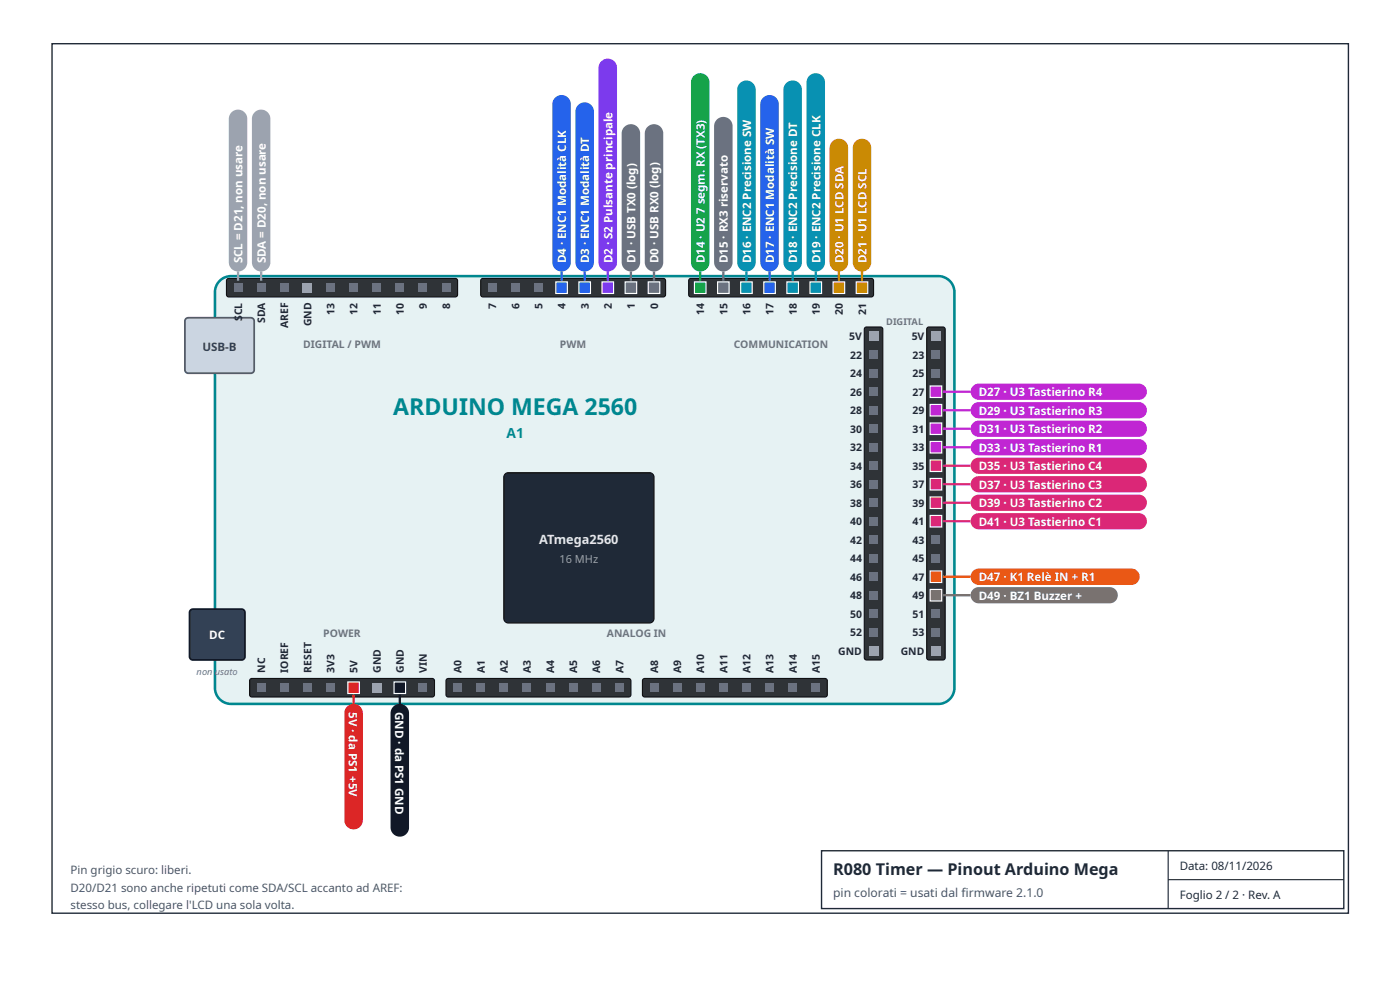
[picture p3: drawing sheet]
<svg xmlns="http://www.w3.org/2000/svg" width="297mm" height="210mm" viewBox="0 0 297 210" stroke-linecap="round" stroke-linejoin="round" font-family="sans-serif">
<path d="M11 9.3h275.1v184.3h-275.1z" fill="none" stroke="#1f2937" stroke-width=".29"/>
<path d="M46.6 59.5l1.1-.7 1.3-.3h150.1a3.4 3.4 0 0 1 3.4 3.5v83.8a3.4 3.4 0 0 1-3.4 3.4h-150.1a3.4 3.4 0 0 1-3.4-3.4v-83.8l.3-1.3z" fill="#e6f2f3"/>
<path d="M46.6 59.5l1.1-.7 1.3-.3h150.1a3.4 3.4 0 0 1 3.4 3.5v83.8a3.4 3.4 0 0 1-3.4 3.4h-150.1a3.4 3.4 0 0 1-3.4-3.4v-83.8l.3-1.3z" fill="none" stroke="#00878f" stroke-width=".54"/>
<path d="M39.4 67.6l.6-.2h13.2a.74 .74 0 0 1 .7 .7v10.3a.74 .74 0 0 1-.7 .7h-13.2a.74 .74 0 0 1-.8-.7v-10.3z" fill="#cbd5e1"/>
<path d="M39.4 67.6l.6-.2h13.2a.74 .74 0 0 1 .7 .7v10.3a.74 .74 0 0 1-.7 .7h-13.2a.74 .74 0 0 1-.8-.7v-10.3z" fill="none" stroke="#475569" stroke-width=".37"/>
<path d="M40.4 129.4l.5-.3h10.3a.74 .74 0 0 1 .8 .8v9.3a.74 .74 0 0 1-.8 .7h-10.3a.74 .74 0 0 1-.7-.7v-9.3z" fill="#334155"/>
<path d="M40.4 129.4l.5-.3h10.3a.74 .74 0 0 1 .8 .8v9.3a.74 .74 0 0 1-.8 .7h-10.3a.74 .74 0 0 1-.7-.7v-9.3z" fill="none" stroke="#0f172a" stroke-width=".37"/>
<path d="M107.2 100.5l.7-.3h29.9a.98 .98 0 0 1 .9 1v29.9a.98 .98 0 0 1-.9 1h-29.9a.98 .98 0 0 1-1-1v-29.9z" fill="#1f2937"/>
<path d="M107.2 100.5l.7-.3h29.9a.98 .98 0 0 1 .9 1v29.9a.98 .98 0 0 1-.9 1h-29.9a.98 .98 0 0 1-1-1v-29.9z" fill="none" stroke="#111" stroke-width=".25"/>
<path d="M48.2 59.2l.3-.2h48.1l.3 .1 .2 .3v3.1l-.2 .3-.3 .2h-48.1l-.3-.2-.2-.3v-3z" fill="#2f3337"/>
<path d="M48.2 59.2l.3-.2h48.1l.3 .1 .2 .3v3.1l-.2 .3-.3 .2h-48.1l-.3-.2-.2-.3v-3z" fill="none" stroke="#111" stroke-width=".25"/>
<path d="M102.1 59.2l.4-.2h38.2l.3 .1 .2 .3v3.1l-.1 .3-.4 .2h-38.2l-.4-.2-.1-.3v-3z" fill="#2f3337"/>
<path d="M102.1 59.2l.4-.2h38.2l.3 .1 .2 .3v3.1l-.1 .3-.4 .2h-38.2l-.4-.2-.1-.3v-3z" fill="none" stroke="#111" stroke-width=".25"/>
<path d="M146.2 59.2l.4-.2h38.2l.3 .1 .2 .3v3.1l-.1 .3-.4 .2h-38.2l-.4-.2-.1-.3v-3z" fill="#2f3337"/>
<path d="M146.2 59.2l.4-.2h38.2l.3 .1 .2 .3v3.1l-.1 .3-.4 .2h-38.2l-.4-.2-.1-.3v-3z" fill="none" stroke="#111" stroke-width=".25"/>
<path d="M53.1 144l.3-.2h38.3l.3 .1 .2 .3v3.1l-.2 .3-.3 .2h-38.3l-.3-.2-.1-.3v-3z" fill="#2f3337"/>
<path d="M53.1 144l.3-.2h38.3l.3 .1 .2 .3v3.1l-.2 .3-.3 .2h-38.3l-.3-.2-.1-.3v-3z" fill="none" stroke="#111" stroke-width=".25"/>
<path d="M94.8 144l.3-.2h38.3l.2 .1 .2 .3v3.1l-.1 .3-.3 .2h-38.3l-.3-.2-.2-.3v-3z" fill="#2f3337"/>
<path d="M94.8 144l.3-.2h38.3l.2 .1 .2 .3v3.1l-.1 .3-.3 .2h-38.3l-.3-.2-.2-.3v-3z" fill="none" stroke="#111" stroke-width=".25"/>
<path d="M136.4 144l.4-.2h38.2l.3 .1 .2 .3v3.1l-.1 .3-.4 .2h-38.2l-.4-.2-.1-.3v-3z" fill="#2f3337"/>
<path d="M136.4 144l.4-.2h38.2l.3 .1 .2 .3v3.1l-.1 .3-.4 .2h-38.2l-.4-.2-.1-.3v-3z" fill="none" stroke="#111" stroke-width=".25"/>
<path d="M183.5 69.5l.4-.2h2.9l.3 .2 .2 .3v69.6l-.2 .4-.3 .1h-3l-.4-.2v-.3v-69.6z" fill="#2f3337"/>
<path d="M183.5 69.5l.4-.2h2.9l.3 .2 .2 .3v69.6l-.2 .4-.3 .1h-3l-.4-.2v-.3v-69.6z" fill="none" stroke="#111" stroke-width=".25"/>
<path d="M196.7 69.5l.4-.2h2.9l.4 .2 .1 .3v69.6l-.1 .4-.4 .1h-3l-.3-.2-.1-.3v-69.6z" fill="#2f3337"/>
<path d="M196.7 69.5l.4-.2h2.9l.4 .2 .1 .3v69.6l-.1 .4-.4 .1h-3l-.3-.2-.1-.3v-69.6z" fill="none" stroke="#111" stroke-width=".25"/>
<g fill="#6b7280">
<path d="M49.6 60.1h1.8v1.7h-1.8z"/>
<path d="M54.5 60.1h1.8v1.7h-1.8z"/>
<path d="M59.4 60.1h1.8v1.7h-1.8z"/>
</g>
<path d="M64.2 60h2v2h-2z" fill="#9ca3af"/>
<g fill="#6b7280">
<path d="M69.3 60.1h1.7v1.7h-1.7z"/>
<path d="M74.2 60.1h1.7v1.7h-1.7z"/>
<path d="M79.1 60.1h1.7v1.7h-1.7z"/>
<path d="M84 60.1h1.7v1.7h-1.7z"/>
<path d="M88.9 60.1h1.7v1.7h-1.7z"/>
<path d="M93.8 60.1h1.7v1.7h-1.7z"/>
<path d="M103.6 60.1h1.7v1.7h-1.7z"/>
<path d="M108.5 60.1h1.7v1.7h-1.7z"/>
<path d="M113.4 60.1h1.7v1.7h-1.7z"/>
</g>
<path d="M117.9 59.8h2.5v2.4h-2.5z" fill="#2563eb"/>
<path d="M117.9 59.8h2.5v2.4h-2.5z" fill="none" stroke="#fff" stroke-width=".25"/>
<path d="M122.8 59.8h2.5v2.4h-2.5z" fill="#2563eb"/>
<path d="M122.8 59.8h2.5v2.4h-2.5z" fill="none" stroke="#fff" stroke-width=".25"/>
<path d="M127.7 59.8h2.5v2.4h-2.5z" fill="#7c3aed"/>
<path d="M127.7 59.8h2.5v2.4h-2.5z" fill="none" stroke="#fff" stroke-width=".25"/>
<path d="M132.6 59.8h2.5v2.4h-2.5z" fill="#6b7280"/>
<path d="M132.6 59.8h2.5v2.4h-2.5z" fill="none" stroke="#fff" stroke-width=".25"/>
<path d="M137.5 59.8h2.5v2.4h-2.5z" fill="#6b7280"/>
<path d="M137.5 59.8h2.5v2.4h-2.5z" fill="none" stroke="#fff" stroke-width=".25"/>
<path d="M147.3 59.8h2.5v2.4h-2.5z" fill="#16a34a"/>
<path d="M147.3 59.8h2.5v2.4h-2.5z" fill="none" stroke="#fff" stroke-width=".25"/>
<path d="M152.2 59.8h2.5v2.4h-2.5z" fill="#6b7280"/>
<path d="M152.2 59.8h2.5v2.4h-2.5z" fill="none" stroke="#fff" stroke-width=".25"/>
<path d="M157.1 59.8h2.5v2.4h-2.5z" fill="#0891b2"/>
<path d="M157.1 59.8h2.5v2.4h-2.5z" fill="none" stroke="#fff" stroke-width=".25"/>
<path d="M162 59.8h2.5v2.4h-2.5z" fill="#2563eb"/>
<path d="M162 59.8h2.5v2.4h-2.5z" fill="none" stroke="#fff" stroke-width=".25"/>
<path d="M166.9 59.8h2.5v2.4h-2.5z" fill="#0891b2"/>
<path d="M166.9 59.8h2.5v2.4h-2.5z" fill="none" stroke="#fff" stroke-width=".25"/>
<path d="M171.8 59.8h2.5v2.4h-2.5z" fill="#0891b2"/>
<path d="M171.8 59.8h2.5v2.4h-2.5z" fill="none" stroke="#fff" stroke-width=".25"/>
<path d="M176.7 59.8h2.5v2.4h-2.5z" fill="#ca8a04"/>
<path d="M176.7 59.8h2.5v2.4h-2.5z" fill="none" stroke="#fff" stroke-width=".25"/>
<path d="M181.6 59.8h2.5v2.4h-2.5z" fill="#ca8a04"/>
<path d="M181.6 59.8h2.5v2.4h-2.5z" fill="none" stroke="#fff" stroke-width=".25"/>
<g fill="#6b7280">
<path d="M54.5 144.9h1.8v1.8h-1.8z"/>
<path d="M59.4 144.9h1.8v1.8h-1.8z"/>
<path d="M64.4 144.9h1.7v1.8h-1.7z"/>
<path d="M69.3 144.9h1.7v1.8h-1.7z"/>
</g>
<path d="M73.8 144.6h2.4v2.4h-2.4z" fill="#dc2626"/>
<path d="M73.8 144.6h2.4v2.4h-2.4z" fill="none" stroke="#fff" stroke-width=".25"/>
<path d="M78.9 144.8h2v2h-2z" fill="#9ca3af"/>
<path d="M83.6 144.6h2.4v2.4h-2.4z" fill="#111827"/>
<path d="M83.6 144.6h2.4v2.4h-2.4z" fill="none" stroke="#fff" stroke-width=".25"/>
<g fill="#6b7280">
<path d="M88.9 144.9h1.7v1.8h-1.7z"/>
<path d="M96.2 144.9h1.7v1.8h-1.7z"/>
<path d="M101.1 144.9h1.7v1.8h-1.7z"/>
<path d="M106 144.9h1.7v1.8h-1.7z"/>
<path d="M110.9 144.9h1.7v1.8h-1.7z"/>
<path d="M115.8 144.9h1.7v1.8h-1.7z"/>
<path d="M120.7 144.9h1.7v1.8h-1.7z"/>
<path d="M125.6 144.9h1.7v1.8h-1.7z"/>
<path d="M130.5 144.9h1.8v1.8h-1.8z"/>
<path d="M137.9 144.9h1.7v1.8h-1.7z"/>
<path d="M142.8 144.9h1.7v1.8h-1.7z"/>
<path d="M147.7 144.9h1.7v1.8h-1.7z"/>
<path d="M152.6 144.9h1.7v1.8h-1.7z"/>
<path d="M157.5 144.9h1.7v1.8h-1.7z"/>
<path d="M162.4 144.9h1.7v1.8h-1.7z"/>
<path d="M167.3 144.9h1.7v1.8h-1.7z"/>
<path d="M172.2 144.9h1.7v1.8h-1.7z"/>
</g>
<g fill="#9ca3af">
<path d="M184.3 70.3h2v2h-2z"/>
<path d="M197.6 70.3h1.9v2h-1.9z"/>
</g>
<g fill="#6b7280">
<path d="M184.5 74.3h1.7v1.8h-1.7z"/>
<path d="M197.7 74.3h1.7v1.8h-1.7z"/>
<path d="M184.5 78.3h1.7v1.7h-1.7z"/>
<path d="M197.7 78.3h1.7v1.7h-1.7z"/>
<path d="M184.5 82.2h1.7v1.7h-1.7z"/>
</g>
<path d="M197.3 81.8h2.5v2.5h-2.5z" fill="#c026d3"/>
<path d="M197.3 81.8h2.5v2.5h-2.5z" fill="none" stroke="#fff" stroke-width=".25"/>
<path d="M184.5 86.1h1.7v1.7h-1.7z" fill="#6b7280"/>
<path d="M197.3 85.7h2.5v2.5h-2.5z" fill="#c026d3"/>
<path d="M197.3 85.7h2.5v2.5h-2.5z" fill="none" stroke="#fff" stroke-width=".25"/>
<path d="M184.5 90h1.7v1.8h-1.7z" fill="#6b7280"/>
<path d="M197.3 89.7h2.5v2.4h-2.5z" fill="#c026d3"/>
<path d="M197.3 89.7h2.5v2.4h-2.5z" fill="none" stroke="#fff" stroke-width=".25"/>
<path d="M184.5 94h1.7v1.7h-1.7z" fill="#6b7280"/>
<path d="M197.3 93.6h2.5v2.4h-2.5z" fill="#c026d3"/>
<path d="M197.3 93.6h2.5v2.4h-2.5z" fill="none" stroke="#fff" stroke-width=".25"/>
<path d="M184.5 97.9h1.7v1.7h-1.7z" fill="#6b7280"/>
<path d="M197.3 97.5h2.5v2.5h-2.5z" fill="#db2777"/>
<path d="M197.3 97.5h2.5v2.5h-2.5z" fill="none" stroke="#fff" stroke-width=".25"/>
<path d="M184.5 101.8h1.7v1.7h-1.7z" fill="#6b7280"/>
<path d="M197.3 101.4h2.5v2.5h-2.5z" fill="#db2777"/>
<path d="M197.3 101.4h2.5v2.5h-2.5z" fill="none" stroke="#fff" stroke-width=".25"/>
<path d="M184.5 105.7h1.7v1.7h-1.7z" fill="#6b7280"/>
<path d="M197.3 105.4h2.5v2.4h-2.5z" fill="#db2777"/>
<path d="M197.3 105.4h2.5v2.4h-2.5z" fill="none" stroke="#fff" stroke-width=".25"/>
<path d="M184.5 109.6h1.7v1.8h-1.7z" fill="#6b7280"/>
<path d="M197.3 109.3h2.5v2.4h-2.5z" fill="#db2777"/>
<path d="M197.3 109.3h2.5v2.4h-2.5z" fill="none" stroke="#fff" stroke-width=".25"/>
<g fill="#6b7280">
<path d="M184.5 113.6h1.7v1.7h-1.7z"/>
<path d="M197.7 113.6h1.7v1.7h-1.7z"/>
<path d="M184.5 117.5h1.7v1.7h-1.7z"/>
<path d="M197.7 117.5h1.7v1.7h-1.7z"/>
<path d="M184.5 121.4h1.7v1.7h-1.7z"/>
</g>
<path d="M197.3 121h2.5v2.5h-2.5z" fill="#ea580c"/>
<path d="M197.3 121h2.5v2.5h-2.5z" fill="none" stroke="#fff" stroke-width=".25"/>
<path d="M184.5 125.3h1.7v1.8h-1.7z" fill="#6b7280"/>
<path d="M197.3 125h2.5v2.4h-2.5z" fill="#78716c"/>
<path d="M197.3 125h2.5v2.4h-2.5z" fill="none" stroke="#fff" stroke-width=".25"/>
<g fill="#6b7280">
<path d="M184.5 129.3h1.7v1.7h-1.7z"/>
<path d="M197.7 129.3h1.7v1.7h-1.7z"/>
<path d="M184.5 133.2h1.7v1.7h-1.7z"/>
<path d="M197.7 133.2h1.7v1.7h-1.7z"/>
</g>
<g fill="#9ca3af">
<path d="M184.3 137h2v1.9h-2z"/>
<path d="M197.6 137h1.9v1.9h-1.9z"/>
</g>
<path d="M117.8 20.7a1.96 1.96 0 0 1 2.1-.4 1.96 1.96 0 0 1 1.2 1.8v33.5a1.96 1.96 0 0 1-2 2 1.96 1.96 0 0 1-1.9-2v-33.5l.1-.7z" fill="#2563eb"/>
<path d="M119.1 57.6v1.9" fill="none" stroke="#2563eb" stroke-width=".49"/>
<path d="M122.7 22.3a1.96 1.96 0 0 1 2.1-.5 1.96 1.96 0 0 1 1.2 1.9v31.9a1.96 1.96 0 0 1-2 2 1.96 1.96 0 0 1-1.9-2v-31.9l.1-.8z" fill="#2563eb"/>
<path d="M124 57.6v1.9" fill="none" stroke="#2563eb" stroke-width=".49"/>
<path d="M127.6 13a1.96 1.96 0 0 1 2.1-.4 1.96 1.96 0 0 1 1.2 1.8v41.2a1.96 1.96 0 0 1-2 2 1.96 1.96 0 0 1-1.9-2v-41.2l.1-.8z" fill="#7c3aed"/>
<path d="M128.9 57.6v1.9" fill="none" stroke="#7c3aed" stroke-width=".49"/>
<path d="M132.5 26.9a1.96 1.96 0 0 1 2.1-.4 1.96 1.96 0 0 1 1.2 1.8v27.3a1.96 1.96 0 0 1-2 2 1.96 1.96 0 0 1-1.9-2v-27.3l.1-.8z" fill="#6b7280"/>
<path d="M133.8 57.6v1.9" fill="none" stroke="#6b7280" stroke-width=".49"/>
<path d="M137.4 26.9a1.96 1.96 0 0 1 2.1-.4 1.96 1.96 0 0 1 1.2 1.8v27.3a1.96 1.96 0 0 1-2 2 1.96 1.96 0 0 1-1.9-2v-27.3l.1-.8z" fill="#6b7280"/>
<path d="M138.7 57.6v1.9" fill="none" stroke="#6b7280" stroke-width=".49"/>
<path d="M147.2 16.1a1.96 1.96 0 0 1 2.1-.4 1.96 1.96 0 0 1 1.2 1.8v38.1a1.96 1.96 0 0 1-1.9 2 1.96 1.96 0 0 1-2-2v-38.1l.1-.8z" fill="#16a34a"/>
<path d="M148.6 57.6v1.9" fill="none" stroke="#16a34a" stroke-width=".49"/>
<path d="M152.1 25.4a1.96 1.96 0 0 1 2.1-.5 1.96 1.96 0 0 1 1.2 1.8v28.9a1.96 1.96 0 0 1-1.9 2 1.96 1.96 0 0 1-2-2v-28.9l.1-.7z" fill="#6b7280"/>
<path d="M153.5 57.6v1.9" fill="none" stroke="#6b7280" stroke-width=".49"/>
<path d="M157 17.6a1.96 1.96 0 0 1 2.1-.4 1.96 1.96 0 0 1 1.2 1.8v36.6a1.96 1.96 0 0 1-1.9 2 1.96 1.96 0 0 1-2-2v-36.6l.1-.7z" fill="#0891b2"/>
<path d="M158.4 57.6v1.9" fill="none" stroke="#0891b2" stroke-width=".49"/>
<path d="M161.9 20.7a1.96 1.96 0 0 1 2.1-.4 1.96 1.96 0 0 1 1.2 1.8v33.5a1.96 1.96 0 0 1-1.9 2 1.96 1.96 0 0 1-2-2v-33.5l.1-.7z" fill="#2563eb"/>
<path d="M163.3 57.6v1.9" fill="none" stroke="#2563eb" stroke-width=".49"/>
<path d="M166.8 17.6a1.96 1.96 0 0 1 2.1-.4 1.96 1.96 0 0 1 1.2 1.8v36.6a1.96 1.96 0 0 1-1.9 2 1.96 1.96 0 0 1-2-2v-36.6l.2-.7z" fill="#0891b2"/>
<path d="M168.2 57.6v1.9" fill="none" stroke="#0891b2" stroke-width=".49"/>
<path d="M171.7 16.1a1.96 1.96 0 0 1 2.1-.4 1.96 1.96 0 0 1 1.2 1.8v38.1a1.96 1.96 0 0 1-1.9 2 1.96 1.96 0 0 1-2-2v-38.1l.2-.8z" fill="#0891b2"/>
<path d="M173.1 57.6v1.9" fill="none" stroke="#0891b2" stroke-width=".49"/>
<path d="M176.6 30a1.96 1.96 0 0 1 2.1-.4 1.96 1.96 0 0 1 1.2 1.8v24.2a1.96 1.96 0 0 1-1.9 2 1.96 1.96 0 0 1-2-2v-24.2l.2-.8z" fill="#ca8a04"/>
<path d="M178 57.6v1.9" fill="none" stroke="#ca8a04" stroke-width=".49"/>
<path d="M181.5 30a1.96 1.96 0 0 1 2.1-.4 1.96 1.96 0 0 1 1.2 1.8v24.2a1.96 1.96 0 0 1-1.9 2 1.96 1.96 0 0 1-2-2v-24.2l.2-.8z" fill="#ca8a04"/>
<path d="M182.9 57.6v1.9" fill="none" stroke="#ca8a04" stroke-width=".49"/>
<path d="M54 23.8a1.96 1.96 0 0 1 2.2-.4 1.96 1.96 0 0 1 1.2 1.8v30.4a1.96 1.96 0 0 1-2 2 1.96 1.96 0 0 1-2-2v-30.4l.2-.7z" fill="#9ca3af"/>
<path d="M55.4 57.6v1.9" fill="none" stroke="#9ca3af" stroke-width=".49"/>
<path d="M49.1 23.8a1.96 1.96 0 0 1 2.2-.4 1.96 1.96 0 0 1 1.2 1.8v30.4a1.96 1.96 0 0 1-2 2 1.96 1.96 0 0 1-2-2v-30.4l.2-.7z" fill="#9ca3af"/>
<path d="M50.5 57.6v1.9" fill="none" stroke="#9ca3af" stroke-width=".49"/>
<path d="M200 83.1h5.9" fill="none" stroke="#c026d3" stroke-width=".49"/>
<path d="M206.4 81.8l.6-.3 .6-.2h34a1.72 1.72 0 0 1 1.7 1.8 1.72 1.72 0 0 1-1.7 1.7h-34a1.72 1.72 0 0 1-1.6-1.1 1.72 1.72 0 0 1 .4-1.9z" fill="#c026d3"/>
<path d="M200 87h5.9" fill="none" stroke="#c026d3" stroke-width=".49"/>
<path d="M206.4 85.8l.6-.4 .6-.1h34a1.72 1.72 0 0 1 1.7 1.7 1.72 1.72 0 0 1-1.7 1.7h-34a1.72 1.72 0 0 1-1.6-1.1 1.72 1.72 0 0 1 .4-1.8z" fill="#c026d3"/>
<path d="M200 90.9h5.9" fill="none" stroke="#c026d3" stroke-width=".49"/>
<path d="M206.4 89.7l.6-.4 .6-.1h34a1.72 1.72 0 0 1 1.7 1.7 1.72 1.72 0 0 1-1.7 1.7h-34a1.72 1.72 0 0 1-1.6-1 1.72 1.72 0 0 1 .4-1.9z" fill="#c026d3"/>
<path d="M200 94.8h5.9" fill="none" stroke="#c026d3" stroke-width=".49"/>
<path d="M206.4 93.6l.6-.4 .6-.1h34a1.72 1.72 0 0 1 1.7 1.7 1.72 1.72 0 0 1-1.7 1.7h-34a1.72 1.72 0 0 1-1.6-1 1.72 1.72 0 0 1 .4-1.9z" fill="#c026d3"/>
<path d="M200 98.7h5.9" fill="none" stroke="#db2777" stroke-width=".49"/>
<path d="M206.4 97.5l.6-.3 .6-.2h34a1.72 1.72 0 0 1 1.7 1.7 1.72 1.72 0 0 1-1.7 1.8h-34a1.72 1.72 0 0 1-1.6-1.1 1.72 1.72 0 0 1 .4-1.9z" fill="#db2777"/>
<path d="M200 102.7h5.9" fill="none" stroke="#db2777" stroke-width=".49"/>
<path d="M206.4 101.4l.6-.3 .6-.2h34a1.72 1.72 0 0 1 1.7 1.8 1.72 1.72 0 0 1-1.7 1.7h-34a1.72 1.72 0 0 1-1.6-1.1 1.72 1.72 0 0 1 .4-1.9z" fill="#db2777"/>
<path d="M200 106.6h5.9" fill="none" stroke="#db2777" stroke-width=".49"/>
<path d="M206.4 105.4l.6-.4 .6-.1h34a1.72 1.72 0 0 1 1.7 1.7 1.72 1.72 0 0 1-1.7 1.7h-34a1.72 1.72 0 0 1-1.6-1.1 1.72 1.72 0 0 1 .4-1.8z" fill="#db2777"/>
<path d="M200 110.5h5.9" fill="none" stroke="#db2777" stroke-width=".49"/>
<path d="M206.4 109.3l.6-.4 .6-.1h34a1.72 1.72 0 0 1 1.7 1.7 1.72 1.72 0 0 1-1.7 1.7h-34a1.72 1.72 0 0 1-1.6-1 1.72 1.72 0 0 1 .4-1.9z" fill="#db2777"/>
<path d="M200 122.3h5.9" fill="none" stroke="#ea580c" stroke-width=".49"/>
<path d="M206.4 121.1l.6-.4 .6-.1h32.5a1.72 1.72 0 0 1 1.7 1.7 1.72 1.72 0 0 1-1.7 1.7h-32.5a1.72 1.72 0 0 1-1.6-1.1 1.72 1.72 0 0 1 .4-1.8z" fill="#ea580c"/>
<path d="M200 126.2h5.9" fill="none" stroke="#78716c" stroke-width=".49"/>
<path d="M206.4 125l.6-.4 .6-.1h27.8a1.72 1.72 0 0 1 1.7 1.7 1.72 1.72 0 0 1-1.7 1.7h-27.8a1.72 1.72 0 0 1-1.6-1 1.72 1.72 0 0 1 .4-1.9z" fill="#78716c"/>
<path d="M73.6 149.8a1.96 1.96 0 0 1 2.2-.4 1.96 1.96 0 0 1 1.2 1.8v22.7a1.96 1.96 0 0 1-2 1.9 1.96 1.96 0 0 1-1.9-1.9v-22.7l.1-.8z" fill="#dc2626"/>
<path d="M75 147.3v1.9" fill="none" stroke="#dc2626" stroke-width=".49"/>
<path d="M83.4 149.8a1.96 1.96 0 0 1 2.2-.4 1.96 1.96 0 0 1 1.2 1.8v24.2a1.96 1.96 0 0 1-2 2 1.96 1.96 0 0 1-1.9-2v-24.2l.1-.8z" fill="#111827"/>
<path d="M84.8 147.3v1.9" fill="none" stroke="#111827" stroke-width=".49"/>
<path d="M174.3 180.4h110.8v12.2h-110.8z" fill="#fff"/>
<path d="M174.3 180.4h110.8v12.2h-110.8z" fill="none" stroke="#1f2937" stroke-width=".29"/>
<path d="M247.8 180.4v12.2M247.8 186.5h37.3" fill="none" stroke="#1f2937" stroke-width=".25"/>
<text font-size="4.9" fill="#00878f" x="83.4" y="88">ARDUINO MEGA 2560</text>
<text font-size="3.4" fill="#1f2937" x="176.7" y="185.5">R080 Timer — Pinout Arduino Mega</text>
<text font-size="2.9" fill="#00878f" x="107.5" y="92.9">A1</text>
<text font-size="2.7" fill="#e5e7eb" x="114.4" y="115.4">ATmega2560</text>
<text font-size="2.6" fill="#475569" x="176.7" y="190.2">pin colorati = usati dal fi rmware 2.1.0</text>
<g font-size="2.5" fill="#fff">
<text x="149.5" y="45.4" transform="rotate(-90 149.5 45.4)">7 segm. RX (TX3)</text>
<text x="51.5" y="55.8" transform="rotate(-90 51.5 55.8)">SCL = D21, non usare</text>
<text x="56.4" y="55.8" transform="rotate(-90 56.4 55.8)">SDA = D20, non usare</text>
<text x="120.1" y="55.8" transform="rotate(-90 120.1 55.8)">D4 · ENC1 Modalità CLK</text>
<text x="125" y="55.8" transform="rotate(-90 125 55.8)">D3 · ENC1 Modalità DT</text>
<text x="129.9" y="55.8" transform="rotate(-90 129.9 55.8)">D2 · S2 Pulsante principale</text>
<text x="134.8" y="55.8" transform="rotate(-90 134.8 55.8)">D1 · USB TX0 (log)</text>
<text x="139.7" y="55.8" transform="rotate(-90 139.7 55.8)">D0 · USB RX0 (log)</text>
<text x="149.5" y="55.8" transform="rotate(-90 149.5 55.8)">D14 · U2</text>
<text x="154.4" y="55.8" transform="rotate(-90 154.4 55.8)">D15 · RX3 riservato</text>
<text x="159.3" y="55.8" transform="rotate(-90 159.3 55.8)">D16 · ENC2 Precisione SW</text>
<text x="164.2" y="55.8" transform="rotate(-90 164.2 55.8)">D17 · ENC1 Modalità SW</text>
<text x="169.1" y="55.8" transform="rotate(-90 169.1 55.8)">D18 · ENC2 Precisione DT</text>
<text x="174" y="55.8" transform="rotate(-90 174 55.8)">D19 · ENC2 Precisione CLK</text>
<text x="178.9" y="55.8" transform="rotate(-90 178.9 55.8)">D20 · U1 LCD SDA</text>
<text x="183.9" y="55.8" transform="rotate(-90 183.9 55.8)">D21 · U1 LCD SCL</text>
<text x="207.6" y="84">D27 · U3 Tastierino R4</text>
<text x="207.6" y="88">D29 · U3 Tastierino R3</text>
<text x="207.6" y="91.9">D31 · U3 Tastierino R2</text>
<text x="207.6" y="95.8">D33 · U3 Tastierino R1</text>
<text x="207.6" y="99.7">D35 · U3 Tastierino C4</text>
<text x="207.6" y="103.6">D37 · U3 Tastierino C3</text>
<text x="207.6" y="107.6">D39 · U3 Tastierino C2</text>
<text x="207.6" y="111.5">D41 · U3 Tastierino C1</text>
<text x="207.6" y="123.3">D47 · K1 Relè IN + R1</text>
<text x="207.6" y="127.2">D49 · BZ1 Buzzer +</text>
<text x="44.4" y="135.5">D</text>
<text x="46.2" y="135.5">C</text>
<text x="74" y="151" transform="rotate(90 74 151)">5V · da PS1 +5V</text>
<text x="83.8" y="151" transform="rotate(90 83.8 151)">GND · da PS1 GND</text>
</g>
<g font-size="2.5" fill="#334155">
<text x="42.9" y="74.5">US</text>
<text x="46.1" y="74.5">B-B</text>
</g>
<g font-size="2.5" fill="#475569">
<text x="15" y="185.3">Pin grigio scuro: liberi.</text>
<text x="15" y="189.2">D20/D21 sono anche ripetuti come SDA/SCL accanto ad AREF:</text>
<text x="15" y="192.6">stesso bus, collegare l'LCD una sola volta.</text>
</g>
<g font-size="2.5" fill="#1f2937">
<text x="250.3" y="184.5">Data: 08/11/2026</text>
<text x="250.3" y="190.7">Foglio 2 / 2 · Rev. A</text>
</g>
<text font-size="2.3" fill="#9ca3af" x="118.7" y="119.3">16 MHz</text>
<g font-size="2.2" fill="#1f2937">
<text x="90.6" y="65.4" transform="rotate(-90 90.6 65.4)">9</text>
<text x="95.5" y="65.4" transform="rotate(-90 95.5 65.4)">8</text>
<text x="105.3" y="65.4" transform="rotate(-90 105.3 65.4)">7</text>
<text x="110.2" y="65.4" transform="rotate(-90 110.2 65.4)">6</text>
<text x="115.1" y="65.4" transform="rotate(-90 115.1 65.4)">5</text>
<text x="120" y="65.4" transform="rotate(-90 120 65.4)">4</text>
<text x="124.9" y="65.4" transform="rotate(-90 124.9 65.4)">3</text>
<text x="129.8" y="65.4" transform="rotate(-90 129.8 65.4)">2</text>
<text x="134.7" y="65.4" transform="rotate(-90 134.7 65.4)">1</text>
<text x="139.6" y="65.4" transform="rotate(-90 139.6 65.4)">0</text>
<text x="51.4" y="68" transform="rotate(-90 51.4 68)">S</text>
<text x="51.4" y="66.8" transform="rotate(-90 51.4 66.8)">CL</text>
<text x="56.3" y="68.5" transform="rotate(-90 56.3 68.5)">SDA</text>
<text x="61.2" y="69.6" transform="rotate(-90 61.2 69.6)">AREF</text>
<text x="66.1" y="69.2" transform="rotate(-90 66.1 69.2)">GND</text>
<text x="71" y="66.7" transform="rotate(-90 71 66.7)">13</text>
<text x="75.9" y="66.7" transform="rotate(-90 75.9 66.7)">12</text>
<text x="80.8" y="66.7" transform="rotate(-90 80.8 66.7)">11</text>
<text x="85.7" y="66.7" transform="rotate(-90 85.7 66.7)">10</text>
<text x="149.4" y="66.7" transform="rotate(-90 149.4 66.7)">14</text>
<text x="154.3" y="66.7" transform="rotate(-90 154.3 66.7)">15</text>
<text x="159.2" y="66.7" transform="rotate(-90 159.2 66.7)">16</text>
<text x="164.1" y="66.7" transform="rotate(-90 164.1 66.7)">17</text>
<text x="169" y="66.7" transform="rotate(-90 169 66.7)">18</text>
<text x="173.9" y="66.7" transform="rotate(-90 173.9 66.7)">19</text>
<text x="178.8" y="66.7" transform="rotate(-90 178.8 66.7)">20</text>
<text x="183.7" y="66.7" transform="rotate(-90 183.7 66.7)">21</text>
<text x="180.2" y="72.1">5V</text>
<text x="180.3" y="76.1">22</text>
<text x="193.4" y="72.1">5V</text>
<text x="193.6" y="76.1">23</text>
<text x="180.3" y="80">24</text>
<text x="180.3" y="83.9">26</text>
<text x="193.6" y="80">25</text>
<text x="193.6" y="83.9">27</text>
<text x="180.3" y="87.8">28</text>
<text x="193.6" y="87.8">29</text>
<text x="180.3" y="91.8">30</text>
<text x="180.3" y="95.7">32</text>
<text x="193.6" y="91.8">31</text>
<text x="193.6" y="95.7">33</text>
<text x="180.3" y="99.6">34</text>
<text x="193.6" y="99.6">35</text>
<text x="180.3" y="103.5">36</text>
<text x="180.3" y="107.4">38</text>
<text x="193.6" y="103.5">37</text>
<text x="193.6" y="107.4">39</text>
<text x="180.3" y="111.4">40</text>
<text x="193.6" y="111.4">41</text>
<text x="180.3" y="115.3">42</text>
<text x="180.3" y="119.2">44</text>
<text x="193.6" y="115.3">43</text>
<text x="193.6" y="119.2">45</text>
<text x="180.3" y="123.1">46</text>
<text x="193.6" y="123.1">47</text>
<text x="180.3" y="127.1">48</text>
<text x="180.3" y="131">50</text>
<text x="193.6" y="127.1">49</text>
<text x="193.6" y="131">51</text>
<text x="180.3" y="134.9">52</text>
<text x="193.6" y="134.9">53</text>
<text x="56.3" y="142.6" transform="rotate(-90 56.3 142.6)">NC</text>
<text x="61.2" y="142.6" transform="rotate(-90 61.2 142.6)">IOREF</text>
<text x="66.1" y="142.6" transform="rotate(-90 66.1 142.6)">RESET</text>
<text x="71" y="142.6" transform="rotate(-90 71 142.6)">3V3</text>
<text x="75.9" y="142.6" transform="rotate(-90 75.9 142.6)">5V</text>
<text x="80.8" y="142.6" transform="rotate(-90 80.8 142.6)">GND</text>
<text x="85.7" y="142.6" transform="rotate(-90 85.7 142.6)">GND</text>
<text x="90.6" y="142.6" transform="rotate(-90 90.6 142.6)">VIN</text>
<text x="97.9" y="142.6" transform="rotate(-90 97.9 142.6)">A0</text>
<text x="102.8" y="142.6" transform="rotate(-90 102.8 142.6)">A1</text>
<text x="107.7" y="142.6" transform="rotate(-90 107.7 142.6)">A2</text>
<text x="112.6" y="142.6" transform="rotate(-90 112.6 142.6)">A3</text>
<text x="117.5" y="142.6" transform="rotate(-90 117.5 142.6)">A4</text>
<text x="122.4" y="142.6" transform="rotate(-90 122.4 142.6)">A5</text>
<text x="127.3" y="142.6" transform="rotate(-90 127.3 142.6)">A6</text>
<text x="132.2" y="142.6" transform="rotate(-90 132.2 142.6)">A7</text>
<text x="139.6" y="142.6" transform="rotate(-90 139.6 142.6)">A8</text>
<text x="144.5" y="142.6" transform="rotate(-90 144.5 142.6)">A9</text>
<text x="149.4" y="142.6" transform="rotate(-90 149.4 142.6)">A10</text>
<text x="154.3" y="142.6" transform="rotate(-90 154.3 142.6)">A11</text>
<text x="159.2" y="142.6" transform="rotate(-90 159.2 142.6)">A12</text>
<text x="164.1" y="142.6" transform="rotate(-90 164.1 142.6)">A13</text>
<text x="169" y="142.6" transform="rotate(-90 169 142.6)">A14</text>
<text x="173.9" y="142.6" transform="rotate(-90 173.9 142.6)">A15</text>
<text x="177.9" y="138.8">GND</text>
<text x="191.1" y="138.8">GND</text>
</g>
<g font-size="2.2" fill="#5f7f82">
<text x="64.3" y="73.7">DIGITAL / PWM</text>
<text x="118.8" y="73.7">PWM</text>
<text x="155.7" y="73.7">COMMUNICATION</text>
<text x="68.6" y="135">POWER</text>
<text x="128.8" y="135">ANALOG IN</text>
</g>
<text font-size="2" fill="#5f7f82" x="188" y="68.8">DIGITAL</text>
<g font-size="2" fill="#64748b">
<text x="41.7" y="143.1">non</text>
<text x="45.6" y="143.1">usato</text>
</g>
</svg>
